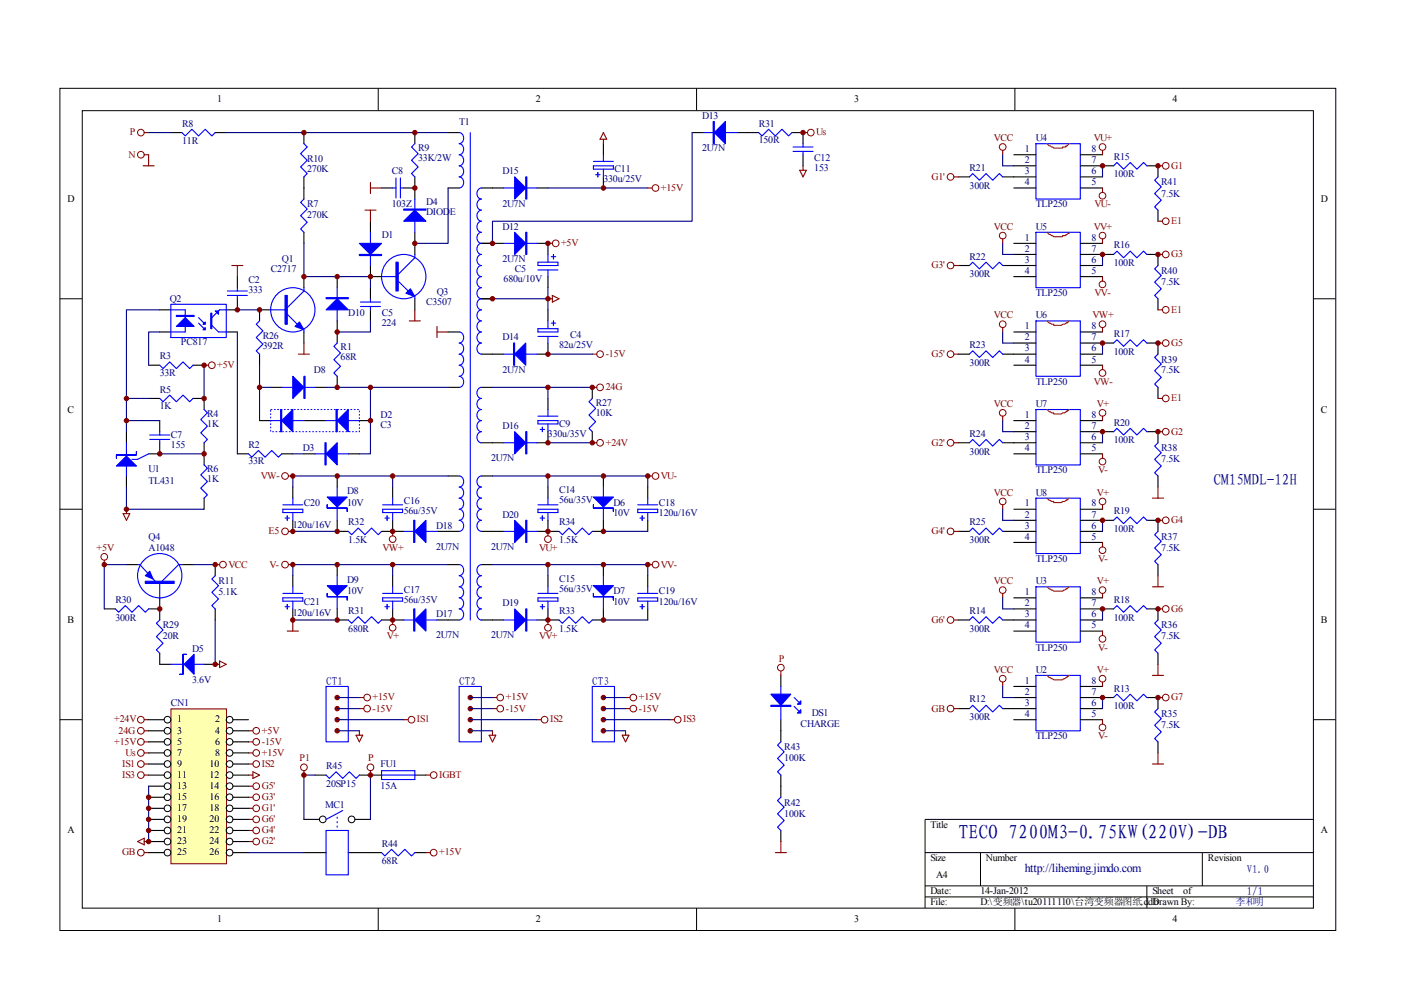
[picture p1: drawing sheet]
<svg xmlns="http://www.w3.org/2000/svg" width="297mm" height="210mm" viewBox="0 0 297 210" stroke-linecap="round" stroke-linejoin="round" font-family="sans-serif">
<g fill="none" stroke="#000" stroke-width=".21">
<path d="M12.7 18.7h270.5v178.6h-270.5zM80.2 18.7v4.7M147.7 18.7v4.7M215.2 18.7v4.7M17.4 23.5h261.1v169h-261.1zM12.7 63.3h4.7M278.4 63.3h4.7M12.7 108h4.7M278.4 108h4.7M12.7 152.6h4.7M278.4 152.6h4.7M278.4 173.7h-82.3v18.8"/>
<path d="M80.2 192.5v4.7M147.7 192.5v4.7M196.1 180.8h82.3M196.1 187.8h82.3M196.1 190.2h82.3M207.9 180.8v7M215.2 192.5v4.7M243.2 187.8v4.7M254.9 180.8v7"/>
</g>
<g fill="none" stroke="#000" stroke-width=".23">
<path d="M64.4 28.1v2.4M64.4 37.5v4.7M80.9 39.9h2.3M85.6 39.9h2.4M88 28.1v2.4M88 37.5v4.7M95 28.1h2.4M95 39.9h2.4M102.1 39.9h4.7M113.8 39.9h2.4M127.9 30.5v2.3M127.9 37.5v2.4"/>
<path d="M146.7 28.1h2.4M156.2 28.1h4.7M167.9 28.1h2.4v2.4M170.3 32.8v2.4M50.3 58.6v2.4M64.4 49.3v2.3M64.4 58.6v2.4M71.5 58.6v2.4M78.5 56.3v2.3h2.4M78.5 46.9v2.4M88 49.3v4.6M102.1 51.6h4.7"/>
<path d="M113.8 51.6h2.4v2.3M116.2 58.6v2.4M31.5 77.4h2.4M33.9 70.4h2.3M33.9 65.7h2.3M40.9 77.4h2.4M48 70.4h2.3M50.3 63.3v2.4h-2.3M55 75.1v2.3M57.4 65.7h-2.4v2.3M64.4 70.4v2.3M71.5 68v4.7"/>
<path d="M71.5 79.8v2.3M78.5 61v2.3M78.5 65.7v2.3M88 63.3v2.4M95 70.4h2.4M102.1 63.3h2.3M102.1 75.1h4.7M116.2 72.7v2.4h-2.4M116.2 65.7v2.3M26.8 91.5v2.4M31.5 84.5h2.4M33.9 93.9v2.3h-2.4"/>
<path d="M33.9 89.2v2.3M40.9 84.5h2.4v2.3M43.3 93.9v4.7M50.3 96.2h2.4M55 89.2h2.4M57.4 82.1h2.3M59.7 96.2h2.4M64.4 89.2h4.7M64.4 96.2h2.4M66.8 82.1h2.3M73.8 96.2h2.4M76.2 89.2h2.3"/>
<path d="M95 82.1h2.4M102.1 82.1h2.3M102.1 93.9h4.7M116.2 91.5v2.4h-2.4M116.2 84.5v2.3M125.6 82.1v2.4M125.6 91.5v2.4M26.8 119.7h2.4M26.8 100.9v2.4M38.6 119.7h2.3M43.3 105.6v2.4M45.6 119.7v2.4"/>
<path d="M62.1 103.3v2.3M62.1 110.3v2.4M71.5 110.3v2.4h2.3M71.5 100.9v2.4M71.5 119.7v2.4M80.9 112.7h4.7M83.2 103.3v2.3M83.2 110.3v2.4M92.7 112.7h4.7M95 100.9h2.4M95 119.7h2.4M102.1 112.7h4.7"/>
<path d="M102.1 100.9h2.3M102.1 119.7h2.3M113.8 112.7h4.7M116.2 103.3v2.3M116.2 110.3v2.4M127.9 110.3v2.4h-2.3M127.9 100.9v2.4M127.9 119.7v2.4M137.3 103.3v2.3M137.3 110.3v2.4M22.1 129.1h2.4M31.5 129.1h2.4"/>
<path d="M33.9 126.8v4.7M33.9 138.5v2.4h2.3M45.6 129.1v2.4M62.1 122.1v2.3M62.1 129.1v2.4M71.5 129.1v2.4h2.3M80.9 131.5h4.7M83.2 122.1v2.3M83.2 129.1v2.4M92.7 131.5h4.7M102.1 131.5h4.7M113.8 131.5h4.7"/>
<path d="M116.2 122.1v2.3M116.2 129.1v2.4M127.9 129.1v2.4h-2.3M137.3 122.1v2.3M137.3 129.1v2.4M43.3 140.9h2.3"/>
</g>
<g fill="none" stroke="#00f" stroke-width=".23">
<path d="M64.4 30.5l.7 .7-1.4 1.4 1.4 1.4-1.4 1.4 1.4 1.4-.7 .7M83.2 39.9h.8M84 37.7v4.3M84.9 39.9h.7M84.9 37.7v4.3M88 30.5l-.8 .7 1.5 1.4-1.5 1.4 1.5 1.4-1.5 1.4 .8 .7M97.4 28.1a1.2 1.2 0 0 1 .9 1.2 1.2 1.2 0 0 1-.9 1.2 1.2 1.2 0 0 1 .9 1.1 1.2 1.2 0 0 1-.9 1.2 1.2 1.2 0 0 1 .9 1.2 1.2 1.2 0 0 1-.9 1.2 1.2 1.2 0 0 1 .9 1.1 1.2 1.2 0 0 1-.9 1.2 1.2 1.2 0 0 1 .9 1.2 1.2 1.2 0 0 1-.9 1.2M99.7 28.1v103.4M102.1 39.9a1.2 1.2 0 0 0-1 1.1 1.2 1.2 0 0 0 1 1.2 1.2 1.2 0 0 0-1 1.2 1.2 1.2 0 0 0 1 1.2 1.2 1.2 0 0 0-1 1.1 1.2 1.2 0 0 0 1 1.2 1.21 1.21 0 0 0-1 1.2 1.21 1.21 0 0 0 1 1.2 1.2 1.2 0 0 0-1 1.1 1.2 1.2 0 0 0 1 1.2 1.2 1.2 0 0 0-1 1.2 1.2 1.2 0 0 0 1 1.1 1.2 1.2 0 0 0-1 1.2 1.2 1.2 0 0 0 1 1.2 1.2 1.2 0 0 0-1 1.2 1.2 1.2 0 0 0 1 1.1 1.2 1.2 0 0 0-1 1.2 1.2 1.2 0 0 0 1 1.2 1.2 1.2 0 0 0-1 1.2 1.2 1.2 0 0 0 1 1.1 1.2 1.2 0 0 0-1 1.2 1.2 1.2 0 0 0 1 1.2M106.8 39.9h7M125.8 35.2h4.2v.7h-4.2zM125.8 34.2h4.2"/>
<path d="M126.3 37h.9M126.8 36.6v.9M127.9 32.8v1.4M127.9 35.9v1.6M149.1 28.1h7.1M160.9 28.1l.7 .7 1.4-1.4 1.4 1.4 1.4-1.4 1.4 1.4 .7-.7M168.1 31.2h4.3M168.1 32.1h4.3M170.3 30.5v.7M170.3 32.1v.7M64.4 42.2l-.7 .7 1.4 1.4-1.4 1.4 1.4 1.4-1.4 1.4 .7 .8M78.5 49.3v7"/>
<path d="M80.9 58.6h3.5M84.4 59.6l2.1 2.1M88 53.9v.8l-3.6 3.5M88 42.2v7.1M106.8 51.6h7M114.1 55.6h4.2v.7h-4.2zM114.1 57.2h4.2M116.2 53.9v1.7M116.2 57.2v1.4M116.9 54.4h.9M117.3 53.9v1M33.9 77.4l.7 .7 1.4-1.4 1.4 1.4 1.4-1.4 1.4 1.4 .7-.7"/>
<path d="M36.2 64.5h11.8v7.1h-11.8zM36.2 65.7h3.1v4.7h-3.1M42.1 67.3l1.4 1.4M42.1 68.5l1.4 1.4M44.9 69l1.4 1.4h1.7M48 65.7h-1.4l-1.7 1.6M48.2 62.6h4.2M48.2 61.7h4.2M50.3 61v.7M50.3 62.6v.7M55 68l-.7 .7 1.4 1.5-1.4 1.4 1.4 1.4-1.4 1.4 .7 .7M57.4 65.7h3.5"/>
<path d="M60.9 66.6l2.1 2.1M64.4 61v.7l-3.5 3.5M64.4 69.9v.5M71.5 72.7l-.7 .7 1.4 1.5-1.4 1.4 1.4 1.4-1.4 1.4 .7 .7M71.5 61v7M76.4 64h4.3M76.4 65h4.3M78.5 63.3v.7M78.5 65v.7M88 62.9v.4M97.4 70.4a1.2 1.2 0 0 1 .9 1.2 1.2 1.2 0 0 1-.9 1.1 1.2 1.2 0 0 1 .9 1.2 1.2 1.2 0 0 1-.9 1.2 1.2 1.2 0 0 1 .9 1.2 1.2 1.2 0 0 1-.9 1.1 1.2 1.2 0 0 1 .9 1.2 1.2 1.2 0 0 1-.9 1.2 1.2 1.2 0 0 1 .9 1.2 1.2 1.2 0 0 1-.9 1.1M102.1 65.7a1.2 1.2 0 0 0-1 1.2 1.2 1.2 0 0 0 1 1.1 1.2 1.2 0 0 0-1 1.2 1.2 1.2 0 0 0 1 1.2 1.2 1.2 0 0 0-1 1.2 1.2 1.2 0 0 0 1 1.1 1.2 1.2 0 0 0-1 1.2 1.2 1.2 0 0 0 1 1.2"/>
<path d="M106.8 75.1h7M114.1 69.7h4.2v.7h-4.2zM114.1 71.3h4.2M116.2 68v1.7M116.2 71.3v1.4M116.9 68.5h.9M117.3 68v1M26.8 93.9v7M31.5 96.2l-2.3 1.2h-1.2M31.7 93.2h4.3M31.7 92.2h4.3M33.9 84.5l.7 .7 1.4-1.4 1.4 1.4 1.4-1.4 1.4 1.4 .7-.7"/>
<path d="M33.9 91.5v.7M33.9 93.2v.7M43.3 86.8l.7 .7-1.4 1.4 1.4 1.5-1.4 1.4 1.4 1.4-.7 .7M43.3 98.6l.7 .7-1.4 1.4 1.4 1.4-1.4 1.4 1.4 1.4-.7 .7M52.7 96.2l.7 .7 1.4-1.4 1.4 1.4 1.4-1.4 1.4 1.4 .7-.7M57.4 89.2h7M59.7 82.1h7.1M66.8 96.2h7M69.1 89.2h7.1M102.1 82.1a1.2 1.2 0 0 0-1 1.2 1.2 1.2 0 0 0 1 1.2 1.2 1.2 0 0 0-1 1.2 1.2 1.2 0 0 0 1 1.1 1.2 1.2 0 0 0-1 1.2 1.2 1.2 0 0 0 1 1.2 1.2 1.2 0 0 0-1 1.2 1.2 1.2 0 0 0 1 1.1 1.2 1.2 0 0 0-1 1.2 1.2 1.2 0 0 0 1 1.2M106.8 93.9h7M114.1 89.2h4.2v.7h-4.2z"/>
<path d="M114.1 88.2h4.2M114.5 91.1h1M115 90.6v.9M116.2 86.8v1.4M116.2 89.9v1.6M125.6 84.5l-.7 .7 1.4 1.4-1.4 1.4 1.4 1.4-1.4 1.4 .7 .7M29.2 119.7h.4l3.3 3.5M38.6 119.7h-.7l-3.6 3.5M60 107h4.2M60 108h4.2v.7h-4.2zM60.4 109.8h1M60.9 109.4v.9"/>
<path d="M62.1 105.6v1.4M62.1 108.7v1.6M71.5 103.3v7M73.8 112.7l.7 .7 1.5-1.4 1.4 1.4 1.4-1.4 1.4 1.4 .7-.7M81.1 107h4.3M81.1 108h4.3v.7h-4.3zM81.6 109.8h.9M82.1 109.4v.9M83.2 105.6v1.4M83.2 108.7v1.6M85.6 112.7h7.1M97.4 119.7a1.2 1.2 0 0 1 .9 1.2 1.2 1.2 0 0 1-.9 1.2 1.2 1.2 0 0 1 .9 1.1 1.2 1.2 0 0 1-.9 1.2 1.2 1.2 0 0 1 .9 1.2 1.2 1.2 0 0 1-.9 1.2"/>
<path d="M97.4 100.9a1.2 1.2 0 0 1 .9 1.2 1.2 1.2 0 0 1-.9 1.2 1.2 1.2 0 0 1 .9 1.1 1.2 1.2 0 0 1-.9 1.2 1.2 1.2 0 0 1 .9 1.2 1.2 1.2 0 0 1-.9 1.2 1.2 1.2 0 0 1 .9 1.1 1.2 1.2 0 0 1-.9 1.2 1.2 1.2 0 0 1 .9 1.2 1.2 1.2 0 0 1-.9 1.2M102.1 100.9a1.2 1.2 0 0 0-1 1.2 1.2 1.2 0 0 0 1 1.2 1.2 1.2 0 0 0-1 1.1 1.2 1.2 0 0 0 1 1.2 1.2 1.2 0 0 0-1 1.2 1.2 1.2 0 0 0 1 1.2 1.21 1.21 0 0 0-1 1.1 1.21 1.21 0 0 0 1 1.2 1.2 1.2 0 0 0-1 1.2 1.2 1.2 0 0 0 1 1.2M102.1 119.7a1.2 1.2 0 0 0-1 1.2 1.2 1.2 0 0 0 1 1.2 1.2 1.2 0 0 0-1 1.1 1.2 1.2 0 0 0 1 1.2 1.2 1.2 0 0 0-1 1.2 1.2 1.2 0 0 0 1 1.2M106.8 112.7h7M114.1 108h4.2v.7h-4.2zM114.1 107h4.2M114.5 109.8h1M115 109.4v.9M116.2 105.6v1.4M116.2 108.7v1.6M118.5 112.7l.7 .7 1.4-1.4 1.5 1.4 1.4-1.4 1.4 1.4 .7-.7M127.9 103.3v7"/>
<path d="M135.2 107h4.3M135.2 108h4.3v.7h-4.3zM135.7 109.8h.9M136.2 109.4v.9M137.3 105.6v1.4M137.3 108.7v1.6M24.5 129.1l.7 .7 1.4-1.4 1.4 1.4 1.4-1.4 1.4 1.4 .7-.7M33.9 131.5l-.7 .7 1.4 1.4-1.4 1.4 1.4 1.4-1.4 1.4 .7 .7M33.9 123.7v3.3M45.6 122.1l-.7 .7 1.4 1.4-1.4 1.4 1.4 1.4-1.4 1.4 .7 .7M60 125.8h4.2M60 126.8h4.2v.7h-4.2z"/>
<path d="M60.4 128.6h1M60.9 128.2v.9M62.1 124.4v1.4M62.1 127.5v1.6M71.5 122.1v7M73.8 131.5l.7 .7 1.5-1.4 1.4 1.4 1.4-1.4 1.4 1.4 .7-.7M81.1 125.8h4.3M81.1 126.8h4.3v.7h-4.3zM81.6 128.6h.9M82.1 128.2v.9M83.2 124.4v1.4M83.2 127.5v1.6"/>
<path d="M85.6 131.5h7.1M97.4 126.8a1.2 1.2 0 0 1 .9 1.1 1.2 1.2 0 0 1-.9 1.2 1.2 1.2 0 0 1 .9 1.2 1.2 1.2 0 0 1-.9 1.2M102.1 126.8a1.2 1.2 0 0 0-1 1.1 1.2 1.2 0 0 0 1 1.2 1.2 1.2 0 0 0-1 1.2 1.2 1.2 0 0 0 1 1.2M106.8 131.5h7M114.1 126.8h4.2v.7h-4.2zM114.1 125.8h4.2M114.5 128.6h1M115 128.2v.9M116.2 124.4v1.4M116.2 127.5v1.6M118.5 131.5l.7 .7 1.4-1.4 1.5 1.4 1.4-1.4 1.4 1.4 .7-.7M127.9 122.1v7"/>
<path d="M135.2 125.8h4.3M135.2 126.8h4.3v.7h-4.3zM135.7 128.6h.9M136.2 128.2v.9M137.3 124.4v1.4M137.3 127.5v1.6M36.2 140.9h7.1"/>
<circle cx="85.6" cy="58.6" r="4.7"/>
<circle cx="62.1" cy="65.7" r="4.7"/>
<circle cx="33.9" cy="122.1" r="4.7"/>
</g>
<g fill="#00f" stroke="#00f" stroke-width=".23">
<path d="M87 61.2l1 1.7-1.9-.7z"/>
<path d="M62.6 69.2l.9-.9 .9 1.6z"/>
<path d="M85.6 46.9l2.4-2.3 2.3 2.3z"/>
<path d="M76.2 51.6h4.7l-2.4 2.3z"/>
<path d="M62.1 86.8v4.7l-2.4-2.3z"/>
<path d="M71.5 63.3l2.3 2.4h-4.7z"/>
<path d="M71.5 89.2l2.3-2.4v4.7z"/>
<path d="M62.1 79.8l2.3 2.3-2.3 2.4z"/>
<path d="M71.5 93.9v4.7l-2.4-2.4z"/>
<path d="M37.4 69.2l1.9-1.9 1.9 1.9z"/>
<path d="M43 69.9l.5-.4v.4z"/>
<path d="M43 68.7l.5-.4v.4z"/>
<path d="M45.6 65.9h.7v.7z"/>
<path d="M24.7 98.8l2.1-2.1 2.1 2.1z"/>
<path d="M88 112.7l2.3-2.4v4.7z"/>
<path d="M88 131.5l2.3-2.4v4.7z"/>
<path d="M109.1 37.5l2.4 2.4-2.4 2.3z"/>
<path d="M109.1 49.3l2.4 2.3-2.4 2.3z"/>
<path d="M109.1 75.1l2.4-2.4v4.7z"/>
<path d="M109.1 91.5l2.4 2.4-2.4 2.3z"/>
<path d="M109.1 110.3l2.4 2.4-2.4 2.3z"/>
<path d="M109.1 129.1l2.4 2.4-2.4 2.3z"/>
<path d="M151.4 28.1l2.4-2.3v4.7z"/>
<path d="M69.4 105.4h4.2l-2.1 2.1z"/>
<path d="M69.4 124.2h4.2l-2.1 2.1z"/>
<path d="M30.8 122.1l.9-1 .8 1.7z"/>
<path d="M39 140.9l2.2-2.2v4.3z"/>
<path d="M125.8 105.4h4.2l-2.1 2.1z"/>
<path d="M125.8 124.2h4.2l-2.1 2.1z"/>
<path d="M84 55.6h.4v6.1h-.4z" fill-rule="evenodd"/>
<path d="M60.4 62.6h.5v6.1h-.5z" fill-rule="evenodd"/>
<path d="M85.6 44.3h4.7v.3h-4.7z" fill-rule="evenodd"/>
<path d="M76.2 53.9h4.7v.3h-4.7z" fill-rule="evenodd"/>
<path d="M59.5 86.8h.2v4.7h-.2z" fill-rule="evenodd"/>
<path d="M69.1 63.1h4.7v.2h-4.7z" fill-rule="evenodd"/>
<path d="M71.3 86.8h.2v4.7h-.2z" fill-rule="evenodd"/>
<path d="M64.4 79.8h.3v4.7h-.3z" fill-rule="evenodd"/>
<path d="M68.9 93.9h.2v4.7h-.2z" fill-rule="evenodd"/>
<path d="M37.4 66.9h3.8v.2h-3.8z" fill-rule="evenodd"/>
<path d="M44.7 66.4h.2v3.3h-.2z" fill-rule="evenodd"/>
<path d="M24.7 96.5v.7v-.7h4.2v-.7v.7z" fill-rule="evenodd"/>
<path d="M87.7 110.3h.3v4.7h-.3z" fill-rule="evenodd"/>
<path d="M87.7 129.1h.3v4.7h-.3z" fill-rule="evenodd"/>
<path d="M111.5 37.5h.2v4.7h-.2z" fill-rule="evenodd"/>
<path d="M111.5 49.3h.2v4.6h-.2z" fill-rule="evenodd"/>
<path d="M108.9 72.7h.2v4.7h-.2z" fill-rule="evenodd"/>
<path d="M111.5 91.5h.2v4.7h-.2z" fill-rule="evenodd"/>
<path d="M111.5 110.3h.2v4.7h-.2z" fill-rule="evenodd"/>
<path d="M111.5 129.1h.2v4.7h-.2z" fill-rule="evenodd"/>
<path d="M151.2 25.8h.2v4.7h-.2z" fill-rule="evenodd"/>
<path d="M69.4 107v.7h4.2v.7v-.7h-4.2z" fill-rule="evenodd"/>
<path d="M69.4 125.8v.7h4.2v.7v-.7h-4.2z" fill-rule="evenodd"/>
<path d="M30.8 123.2h6.1v.5h-6.1z" fill-rule="evenodd"/>
<path d="M38.8 138.7h.7h-.7v4.3h-.7h.7z" fill-rule="evenodd"/>
<path d="M125.8 107v.7h4.2v.7v-.7h-4.2z" fill-rule="evenodd"/>
<path d="M125.8 125.8v.7h4.2v.7v-.7h-4.2z" fill-rule="evenodd"/>
</g>
<g fill="none" stroke="#800000" stroke-width=".21">
<circle cx="29.9" cy="32.8" r=".71"/>
<circle cx="29.9" cy="28.1" r=".7"/>
<circle cx="139" cy="39.9" r=".71"/>
<circle cx="171.9" cy="28.1" r=".7"/>
<circle cx="117.8" cy="51.6" r=".71"/>
<circle cx="44.9" cy="77.4" r=".71"/>
<circle cx="127.2" cy="75.1" r=".71"/>
<circle cx="127.2" cy="82.1" r=".71"/>
<circle cx="127.2" cy="93.9" r=".71"/>
<circle cx="22.1" cy="118.1" r=".71"/>
<circle cx="47.3" cy="119.7" r=".71"/>
<circle cx="60.4" cy="112.7" r=".71"/>
<circle cx="60.4" cy="100.9" r=".71"/>
<circle cx="60.4" cy="119.7" r=".71"/>
<circle cx="83.2" cy="114.3" r=".7"/>
<circle cx="116.2" cy="114.3" r=".71"/>
<circle cx="139" cy="100.9" r=".71"/>
<circle cx="139" cy="119.7" r=".71"/>
<circle cx="83.2" cy="133.1" r=".7"/>
<circle cx="116.2" cy="133.1" r=".71"/>
<circle cx="29.9" cy="157.3" r=".71"/>
<circle cx="29.9" cy="159.6" r=".71"/>
<circle cx="29.9" cy="152.6" r=".7"/>
<circle cx="29.9" cy="154.9" r=".7"/>
<circle cx="54.3" cy="157.3" r=".71"/>
<circle cx="54.3" cy="159.6" r=".71"/>
<circle cx="54.3" cy="154.9" r=".7"/>
<circle cx="29.9" cy="162" r=".7"/>
<circle cx="29.9" cy="164.3" r=".7"/>
<circle cx="54.3" cy="173.7" r=".71"/>
<circle cx="54.3" cy="176.1" r=".71"/>
<circle cx="54.3" cy="162" r=".7"/>
<circle cx="54.3" cy="171.4" r=".7"/>
<circle cx="54.3" cy="178.4" r=".7"/>
<circle cx="54.3" cy="169" r=".7"/>
<circle cx="54.3" cy="166.7" r=".7"/>
<circle cx="29.9" cy="180.8" r=".7"/>
</g>
<g fill="none" stroke="#800000" stroke-width=".23">
<path d="M30.3 35.2h2.4M30.6 28.1h.9M30.6 32.8h.9v2.4M78.5 38.7v2.3M78.5 39.9h2.4M127.9 28.1l.7 1.4h-1.4zM127.9 29.5v1M137.3 39.9h1M169.6 36.1h1.4l-.7 1.4zM170.3 28.1h.9M170.3 35.2v.9M49.1 56.3h2.4"/>
<path d="M50.3 56.3v2.3M77.4 44.6h2.3M78.5 44.6v2.3M116.2 51.6h.9M43.3 77.4h.9M63.3 75.1h2.3M64.4 72.7v2.4M86.8 68h2.3M88 65.7v2.3M92.7 69.2v2.4M92.7 70.4h2.3M116.2 63.3h.9"/>
<path d="M117.1 62.6l1.4 .7-1.4 .7zM125.6 75.1h.9M125.6 93.9h.9M125.6 82.1h.9M22.1 118.8v.9M26.1 108.9h1.4l-.7 1.4zM26.8 108v.9M45.6 119.7h1M61.1 100.9h1M61.1 119.7h1M61.1 112.7h1M83.2 112.7v.9"/>
<path d="M116.2 112.7v.9M137.3 100.9h1M137.3 119.7h1M60.9 133.8h2.4M62.1 131.5v2.3M83.2 131.5v.9M116.2 131.5v.9M30.6 154.9h.9M30.6 159.6h.9M30.6 157.3h.9M30.6 152.6h.9M45.6 140.9h1"/>
<path d="M46.6 140.1l1.4 .8-1.4 .7zM52.7 154.9h.9M52.7 159.6h.9M52.7 157.3h.9M29.2 178.4l1.4-.7v1.4zM30.6 162h.9M30.6 164.3h.9M30.6 178.4h.9M52.7 162h.9M52.7 164.3h.9M52.7 178.4h.9M52.7 171.4h.9"/>
<path d="M52.7 169h.9M52.7 166.7h.9M52.7 176.1h.9M52.7 173.7h.9M53.6 163.6l1.4 .7-1.4 .7zM30.6 180.8h.9"/>
</g>
<g fill="none" stroke="#000080" stroke-width=".23">
<path d="M95 39.9v11.7h-7M116.2 39.9h21.1M146.7 28.1v18.8h-42.3v4.7M64.4 51.6v7h14.1v2.4M33.9 70.4h-2.4v7M33.9 65.7h-7.1v25.8M43.3 77.4v7.1M50.3 70.4v25.8M50.3 65.7h4.7M55 77.4v11.8M78.5 68v2.4h-7M104.4 63.3h11.8"/>
<path d="M116.2 61v4.7M116.2 75.1h9.4M26.8 84.5h4.7M26.8 89.2h7.1M55 82.1h2.4M62.1 96.2h2.3M69.1 82.1h25.9M78.5 82.1v14.1h-2.3M104.4 82.1h21.2M116.2 93.9h9.4M116.2 82.1v2.4M26.8 119.7h-4.7v9.4"/>
<path d="M26.8 103.3v4.7M40.9 119.7h4.7M62.1 112.7h9.4M83.2 100.9h-21.1v2.4M83.2 119.7h-21.1v2.4M95 100.9h-11.8v2.4M95 119.7h-11.8v2.4M104.4 100.9h11.8v2.4M104.4 119.7h11.8v2.4M116.2 119.7h21.1v2.4M116.2 100.9h21.1v2.4M127.9 112.7h9.4"/>
<path d="M45.6 131.5v9.4M62.1 131.5h9.4M127.9 131.5h9.4"/>
</g>
<g fill="#800000" stroke="#800000" stroke-width=".21">
<circle cx="55" cy="82.1" r=".47"/>
<circle cx="78.5" cy="82.1" r=".47"/>
<circle cx="26.8" cy="84.5" r=".47"/>
<circle cx="26.8" cy="89.2" r=".47"/>
<circle cx="116.2" cy="82.1" r=".47"/>
<circle cx="127.9" cy="39.9" r=".47"/>
<circle cx="71.5" cy="82.1" r=".47"/>
<circle cx="71.5" cy="70.4" r=".47"/>
<circle cx="78.5" cy="58.6" r=".47"/>
<circle cx="50.3" cy="65.7" r=".47"/>
<circle cx="55" cy="65.7" r=".47"/>
<circle cx="43.3" cy="77.4" r=".47"/>
<circle cx="43.3" cy="84.5" r=".47"/>
<circle cx="104.4" cy="63.3" r=".47"/>
<circle cx="88" cy="51.6" r=".47"/>
<circle cx="88" cy="39.9" r=".47"/>
<circle cx="83.2" cy="100.9" r=".47"/>
<circle cx="62.1" cy="100.9" r=".47"/>
<circle cx="71.5" cy="100.9" r=".47"/>
<circle cx="71.5" cy="112.7" r=".47"/>
<circle cx="33.9" cy="129.1" r=".47"/>
<circle cx="45.6" cy="119.7" r=".47"/>
<circle cx="45.6" cy="140.8" r=".47"/>
<circle cx="22.1" cy="119.7" r=".47"/>
<circle cx="83.2" cy="119.7" r=".47"/>
<circle cx="62.1" cy="119.7" r=".47"/>
<circle cx="71.5" cy="119.7" r=".47"/>
<circle cx="71.5" cy="131.5" r=".47"/>
<circle cx="62.1" cy="131.5" r=".47"/>
<circle cx="62.1" cy="112.7" r=".47"/>
<circle cx="127.9" cy="112.7" r=".47"/>
<circle cx="127.9" cy="131.5" r=".47"/>
<circle cx="137.3" cy="119.7" r=".47"/>
<circle cx="116.2" cy="119.7" r=".47"/>
<circle cx="127.9" cy="119.7" r=".47"/>
<circle cx="116.2" cy="100.9" r=".47"/>
<circle cx="137.3" cy="100.9" r=".47"/>
<circle cx="127.9" cy="100.9" r=".47"/>
<circle cx="71.5" cy="58.6" r=".47"/>
<circle cx="64.4" cy="58.6" r=".47"/>
<circle cx="78.5" cy="89.2" r=".47"/>
</g>
<path d="M57.4 86.8h18.8v4.7h-18.8v-4.7" fill="none" stroke="#00f" stroke-width=".21" stroke-dasharray=".4 .4 .4 .4 .4 .4 .4 .4" stroke-linecap="butt"/>
<path d="M36.3 150.4h11.7v32.7h-11.7z" fill="#ffffb0"/>
<g fill="none" stroke="#800000" stroke-width=".21">
<path d="M36.2 150.3h11.8v32.8h-11.8z"/>
<circle cx="201.5" cy="37.5" r=".71"/>
<circle cx="212.6" cy="31.2" r=".71"/>
<circle cx="233.8" cy="31.2" r=".71"/>
<circle cx="247.2" cy="35.2" r=".71"/>
<circle cx="201.5" cy="56.3" r=".71"/>
<circle cx="212.6" cy="50" r=".71"/>
<circle cx="233.8" cy="41.5" r=".71"/>
<circle cx="233.8" cy="50" r=".71"/>
<circle cx="247.2" cy="53.9" r=".7"/>
<circle cx="247.2" cy="46.9" r=".7"/>
<circle cx="201.5" cy="75.1" r=".71"/>
<circle cx="212.6" cy="68.7" r=".71"/>
<circle cx="233.8" cy="79.1" r=".71"/>
<circle cx="233.8" cy="68.7" r=".71"/>
<circle cx="233.8" cy="60.3" r=".71"/>
<circle cx="247.2" cy="65.7" r=".71"/>
<circle cx="247.2" cy="72.7" r=".7"/>
<circle cx="201.5" cy="93.9" r=".71"/>
<circle cx="212.6" cy="87.5" r=".71"/>
<circle cx="233.8" cy="97.9" r=".71"/>
<circle cx="233.8" cy="87.5" r=".71"/>
<circle cx="247.2" cy="91.5" r=".7"/>
<circle cx="247.2" cy="84.5" r=".7"/>
<circle cx="201.5" cy="112.7" r=".71"/>
<circle cx="212.6" cy="106.3" r=".71"/>
<circle cx="233.8" cy="106.3" r=".71"/>
<circle cx="233.8" cy="116.7" r=".71"/>
<circle cx="247.2" cy="110.3" r=".71"/>
<circle cx="201.5" cy="131.5" r=".71"/>
<circle cx="212.6" cy="125.1" r=".71"/>
<circle cx="233.8" cy="135.4" r=".71"/>
<circle cx="233.8" cy="125.1" r=".71"/>
<circle cx="247.2" cy="129.1" r=".71"/>
<circle cx="77.8" cy="147.9" r=".7"/>
<circle cx="77.8" cy="150.2" r=".7"/>
<circle cx="87.2" cy="152.6" r=".71"/>
<circle cx="106.1" cy="147.9" r=".71"/>
<circle cx="106.1" cy="150.2" r=".71"/>
<circle cx="115.5" cy="152.6" r=".71"/>
<circle cx="134.3" cy="147.9" r=".71"/>
<circle cx="134.3" cy="150.2" r=".71"/>
<circle cx="143.7" cy="152.6" r=".71"/>
<circle cx="165.6" cy="141.6" r=".7"/>
<circle cx="201.5" cy="150.2" r=".71"/>
<circle cx="212.6" cy="143.9" r=".71"/>
<circle cx="233.8" cy="154.2" r=".71"/>
<circle cx="233.8" cy="143.9" r=".71"/>
<circle cx="247.2" cy="147.9" r=".7"/>
<circle cx="64.4" cy="162.7" r=".71"/>
<circle cx="78.5" cy="162.7" r=".71"/>
<circle cx="92" cy="164.3" r=".71"/>
<circle cx="92" cy="180.8" r=".71"/>
</g>
<g fill="none" stroke="#000" stroke-width=".21">
<circle cx="35.5" cy="157.3" r=".71"/>
<circle cx="35.5" cy="159.6" r=".71"/>
<circle cx="35.5" cy="152.6" r=".71"/>
<circle cx="35.5" cy="154.9" r=".71"/>
<circle cx="48.7" cy="157.3" r=".71"/>
<circle cx="48.7" cy="159.6" r=".71"/>
<circle cx="48.7" cy="152.6" r=".71"/>
<circle cx="48.7" cy="154.9" r=".71"/>
<circle cx="35.5" cy="173.7" r=".71"/>
<circle cx="35.5" cy="176.1" r=".71"/>
<circle cx="35.5" cy="162" r=".71"/>
<circle cx="35.5" cy="164.3" r=".71"/>
<circle cx="35.5" cy="171.4" r=".71"/>
<circle cx="35.5" cy="169" r=".71"/>
<circle cx="35.5" cy="178.4" r=".71"/>
<circle cx="35.5" cy="166.7" r=".71"/>
<circle cx="48.7" cy="173.7" r=".71"/>
<circle cx="48.7" cy="176.1" r=".71"/>
<circle cx="48.7" cy="162" r=".71"/>
<circle cx="48.7" cy="164.3" r=".71"/>
<circle cx="48.7" cy="171.4" r=".71"/>
<circle cx="48.7" cy="169" r=".71"/>
<circle cx="48.7" cy="178.4" r=".71"/>
<circle cx="48.7" cy="166.7" r=".71"/>
<circle cx="68.4" cy="173.7" r=".71"/>
<circle cx="74.5" cy="173.7" r=".71"/>
<circle cx="35.5" cy="180.8" r=".71"/>
<circle cx="48.7" cy="180.8" r=".71"/>
</g>
<g fill="none" stroke="#000" stroke-width=".23">
<path d="M36.2 28.1h2.4M45.6 28.1h2.4M203.2 37.5h2.3M212.6 37.5h7M214.9 32.8h4.7M214.9 35.2h4.7M214.9 39.9h4.7M229 32.8h4.8M229 35.2h7.1M229 37.5h4.8M229 39.9h4.8M243.2 35.2h2.3v2.3"/>
<path d="M203.2 56.3h2.3M212.6 56.3h7M214.9 51.6h4.7M214.9 53.9h4.7M214.9 58.6h4.7M229 51.6h4.8M229 53.9h7.1M229 56.3h4.8M229 58.6h4.8M243.2 53.9h2.3v2.4M245.5 44.6v2.3M203.2 75.1h2.3"/>
<path d="M212.6 75.1h7M214.9 70.4h4.7M214.9 72.7h4.7M214.9 77.4h4.7M229 70.4h4.8M229 72.7h7.1M229 75.1h4.8M229 77.4h4.8M243.2 72.7h2.3v2.4M245.5 63.3v2.4M203.2 93.9h2.3M212.6 93.9h7"/>
<path d="M214.9 89.2h4.7M214.9 91.5h4.7M214.9 96.2h4.7M229 89.2h4.8M229 91.5h7.1M229 93.9h4.8M229 96.2h4.8M243.2 91.5h2.3v2.4M245.5 82.1v2.4M203.2 112.7h2.3M212.6 112.7h7M214.9 108h4.7"/>
<path d="M214.9 110.3h4.7M214.9 115h4.7M229 108h4.8M229 110.3h7.1M229 112.7h4.8M229 115h4.8M243.2 110.3h2.3v2.4M245.5 100.9v2.4M245.5 119.7v2.4M203.2 131.5h2.3M212.6 131.5h7M214.9 126.8h4.7"/>
<path d="M214.9 129.1h4.7M214.9 133.8h4.7M229 126.8h4.8M229 129.1h7.1M229 131.5h4.8M229 133.8h4.8M243.2 129.1h2.3v2.4M245.5 138.5v2.4M31.5 152.6h3.3M31.5 154.9h3.3M31.5 157.3h3.3M31.5 159.6h3.3"/>
<path d="M49.4 152.6h3.3M49.4 154.9h3.3M49.4 157.3h3.3M49.4 159.6h3.3M165.6 143.2v2.3M165.6 152.6v4.7M203.2 150.2h2.3M212.6 150.2h7M214.9 152.6h4.7M214.9 145.5h4.7M214.9 147.9h4.7M229 152.6h4.8"/>
<path d="M229 145.5h4.8M229 147.9h7.1M229 150.2h4.8M243.2 147.9h2.3v2.3M245.5 157.3v2.3M31.5 162h3.3M31.5 164.3h3.3M31.5 166.7h3.3M31.5 169h3.3M31.5 171.4h3.3M31.5 173.7h3.3M31.5 176.1h3.3"/>
<path d="M31.5 178.4h3.3M49.4 162h3.3M49.4 164.3h3.3M49.4 166.7h3.3M49.4 169h3.3M49.4 171.4h3.3M49.4 173.7h3.3M49.4 176.1h3.3M49.4 178.4h3.3M64.4 173.7h3.3M66.8 164.3h2.3M75.3 173.7h3.2"/>
<path d="M76.2 164.3h4.7M88 164.3h2.3M165.6 164.3v4.7M165.6 176.1v2.3M31.5 180.8h3.3M49.4 180.8h3.3M64.4 180.8h4.7M73.8 180.8h7.1M88 180.8h2.3"/>
</g>
<g fill="none" stroke="#000080" stroke-width=".23">
<path d="M31.5 28.1h4.7M48 28.1h47M212.6 32.8v2.4h2.3M233.8 35.2v2.3M212.6 51.6v2.3h2.3M233.8 53.9v2.4M212.6 70.4v2.3h2.3M233.8 72.7v2.4M33.9 96.2h9.4M212.6 89.2v2.3h2.3M233.8 91.5v2.4M26.8 108h16.5"/>
<path d="M212.6 108v2.3h2.3M233.8 110.3v2.4M212.6 126.8v2.3h2.3M233.8 129.1v2.4M71.5 152.6h14.1M71.5 147.9h4.7M71.5 150.2h4.7M71.5 154.9h4.7M99.7 152.6h14.1M99.7 147.9h4.7M99.7 150.2h4.7M99.7 154.9h4.7"/>
<path d="M127.9 152.6h14.1M127.9 147.9h4.7M127.9 150.2h4.7M127.9 154.9h4.7M212.6 145.5v2.4h2.3M233.8 147.9v2.3M31.5 166.7v11.7M66.8 164.3h-2.4v9.4M78.5 164.3v9.4M52.7 180.8h11.7"/>
</g>
<g fill="#800000" stroke="#800000" stroke-width=".21">
<circle cx="31.5" cy="178.4" r=".47"/>
<circle cx="31.5" cy="169" r=".47"/>
<circle cx="31.5" cy="171.4" r=".47"/>
<circle cx="31.5" cy="173.7" r=".47"/>
<circle cx="31.5" cy="176.1" r=".47"/>
<circle cx="71.5" cy="147.9" r=".47"/>
<circle cx="71.5" cy="150.2" r=".47"/>
<circle cx="71.5" cy="152.6" r=".47"/>
<circle cx="71.5" cy="154.9" r=".47"/>
<circle cx="99.7" cy="147.9" r=".47"/>
<circle cx="99.7" cy="150.2" r=".47"/>
<circle cx="99.7" cy="152.6" r=".47"/>
<circle cx="99.7" cy="154.9" r=".47"/>
<circle cx="127.9" cy="147.9" r=".47"/>
<circle cx="127.9" cy="150.2" r=".47"/>
<circle cx="127.9" cy="152.6" r=".47"/>
<circle cx="127.9" cy="154.9" r=".47"/>
<circle cx="245.5" cy="35.2" r=".47"/>
<circle cx="170.3" cy="28.1" r=".47"/>
<circle cx="116.2" cy="63.3" r=".47"/>
<circle cx="125.6" cy="82.1" r=".47"/>
<circle cx="125.6" cy="93.9" r=".47"/>
<circle cx="233.8" cy="35.2" r=".47"/>
<circle cx="233.8" cy="53.9" r=".47"/>
<circle cx="233.8" cy="72.7" r=".47"/>
<circle cx="233.8" cy="91.5" r=".47"/>
<circle cx="233.8" cy="110.3" r=".47"/>
<circle cx="233.8" cy="129.1" r=".47"/>
<circle cx="233.8" cy="147.9" r=".47"/>
<circle cx="245.5" cy="91.5" r=".47"/>
<circle cx="245.5" cy="110.3" r=".47"/>
<circle cx="245.5" cy="129.1" r=".47"/>
<circle cx="245.5" cy="53.9" r=".47"/>
<circle cx="245.5" cy="72.7" r=".47"/>
<circle cx="245.5" cy="147.9" r=".47"/>
<circle cx="33.9" cy="96.2" r=".47"/>
<circle cx="43.3" cy="96.2" r=".47"/>
<circle cx="26.8" cy="108" r=".47"/>
<circle cx="88" cy="28.1" r=".47"/>
<circle cx="64.4" cy="28.1" r=".47"/>
<circle cx="116.2" cy="93.9" r=".47"/>
<circle cx="116.2" cy="112.7" r=".47"/>
<circle cx="116.2" cy="131.5" r=".47"/>
<circle cx="83.2" cy="112.7" r=".47"/>
<circle cx="83.2" cy="131.5" r=".47"/>
<circle cx="104.4" cy="51.6" r=".47"/>
<circle cx="116.2" cy="51.6" r=".47"/>
<circle cx="116.2" cy="75.1" r=".47"/>
<circle cx="64.4" cy="164.3" r=".47"/>
<circle cx="78.5" cy="164.3" r=".47"/>
</g>
<g fill="none" stroke="#00f" stroke-width=".23">
<path d="M38.6 28.1l.7 .7 1.4-1.4 1.4 1.4 1.4-1.4 1.4 1.4 .7-.7M205.5 37.5l.7-.7 1.5 1.4 1.4-1.4 1.4 1.4 1.4-1.4 .7 .7M219.6 30.5h9.4v11.7h-9.4zM236.1 35.2l.7-.7 1.4 1.4 1.4-1.4 1.4 1.4 1.5-1.4 .7 .7M245.5 37.5l-.7 .7 1.4 1.4-1.4 1.4 1.4 1.4-1.4 1.5 .7 .7M205.5 56.3l.7-.7 1.5 1.4 1.4-1.4 1.4 1.4 1.4-1.4 .7 .7M219.6 49.3h9.4v11.7h-9.4zM236.1 53.9l.7-.7 1.4 1.5 1.4-1.5 1.4 1.5 1.5-1.5 .7 .7M245.5 56.3l-.7 .7 1.4 1.4-1.4 1.4 1.4 1.4-1.4 1.4 .7 .7M205.5 75.1l.7-.7 1.5 1.4 1.4-1.4 1.4 1.4 1.4-1.4 .7 .7M219.6 68h9.4v11.8h-9.4zM236.1 72.7l.7-.7 1.4 1.4 1.4-1.4 1.4 1.4 1.5-1.4 .7 .7"/>
<path d="M245.5 75.1l-.7 .7 1.4 1.4-1.4 1.4 1.4 1.4-1.4 1.4 .7 .7M205.5 93.9l.7-.7 1.5 1.4 1.4-1.4 1.4 1.4 1.4-1.4 .7 .7M219.6 86.8h9.4v11.8h-9.4zM236.1 91.5l.7-.7 1.4 1.4 1.4-1.4 1.4 1.4 1.5-1.4 .7 .7M245.5 93.9l-.7 .7 1.4 1.4-1.4 1.4 1.4 1.4-1.4 1.4 .7 .7M205.5 112.7l.7-.7 1.5 1.4 1.4-1.4 1.4 1.4 1.4-1.4 .7 .7M219.6 105.6h9.4v11.8h-9.4zM236.1 110.3l.7-.7 1.4 1.4 1.4-1.4 1.4 1.4 1.5-1.4 .7 .7M245.5 112.7l-.7 .7 1.4 1.4-1.4 1.4 1.4 1.4-1.4 1.4 .7 .7M205.5 131.5l.7-.7 1.5 1.4 1.4-1.4 1.4 1.4 1.4-1.4 .7 .7M219.6 124.4h9.4v11.8h-9.4zM236.1 129.1l.7-.7 1.4 1.4 1.4-1.4 1.4 1.4 1.5-1.4 .7 .7"/>
<path d="M245.5 131.5l-.7 .7 1.4 1.4-1.4 1.4 1.4 1.4-1.4 1.4 .7 .7M69.1 145.5h4.7v11.8h-4.7zM97.4 145.5h4.7v11.8h-4.7zM125.6 145.5h4.7v11.8h-4.7zM165.6 157.3l-.7 .7 1.4 1.4-1.4 1.4 1.4 1.4-1.4 1.4 .7 .7M165.6 145.5v7.1M168.4 149.8l.9 .9M168.4 147.9l.9 .9M205.5 150.2l.7-.7 1.5 1.4 1.4-1.4 1.4 1.4 1.4-1.4 .7 .7M219.6 143.2h9.4v11.7h-9.4zM236.1 147.9l.7-.7 1.4 1.4 1.4-1.4 1.4 1.4 1.5-1.4 .7 .7M245.5 150.2l-.7 .7 1.4 1.5-1.4 1.4 1.4 1.4-1.4 1.4 .7 .7"/>
<path d="M69.1 164.3l.7 .7 1.5-1.4 1.4 1.4 1.4-1.4 1.4 1.4 .7-.7M69.1 176.1h4.7v9.4h-4.7zM71.5 173.3v.2M71.5 174.2v.2M71.5 175.1v.3M72.7 171.9l-3.6 1.8M80.9 163.4h7.1v1.9h-7.1zM80.9 164.3h7.1M165.6 169l-.7 .7 1.4 1.4-1.4 1.5 1.4 1.4-1.4 1.4 .7 .7M80.9 180.8l.7 .7 1.4-1.4 1.4 1.4 1.4-1.4 1.4 1.4 .8-.7"/>
</g>
<g fill="none" stroke="#800000" stroke-width=".23">
<path d="M202.2 37.5h1M212.6 31.9v.9M233.8 31.9v.9M233.8 39.9v.9M245.5 35.2h1M202.2 56.3h1M212.6 50.7v.9M233.8 50.7v.9M233.8 58.6v1M245.5 46.9h1M245.5 53.9h1M202.2 75.1h1"/>
<path d="M212.6 69.5v.9M233.8 69.5v.9M233.8 77.4v1M245.5 65.7h1M245.5 72.7h1M202.2 93.9h1M212.6 88.2v1M233.8 88.2v1M233.8 96.2v1M245.5 84.5h1M245.5 91.5h1M202.2 112.7h1"/>
<path d="M212.6 107v1M233.8 107v1M233.8 115v1M244.3 105.6h2.4M245.5 110.3h1M245.5 103.3v2.3M202.2 131.5h1M212.6 125.8v1M233.8 125.8v1M233.8 133.8v.9M244.3 124.4h2.4M245.5 129.1h1"/>
<path d="M245.5 122.1v2.3M75.5 155.9h1.4l-.7 1.4zM76.2 147.9h.9M76.2 150.2h.9M76.2 154.9v1M85.6 152.6h.9M103.7 155.9h1.4l-.7 1.4zM104.4 147.9h1M104.4 150.2h1M104.4 154.9v1M113.8 152.6h1M131.9 155.9h1.4l-.7 1.4z"/>
<path d="M132.6 147.9h1M132.6 150.2h1M132.6 154.9v1M142 152.6h1M165.6 142.3v.9M202.2 150.2h1M212.6 144.6v.9M233.8 144.6v.9M233.8 152.6v.9M244.3 143.2h2.4M245.5 147.9h1M245.5 140.9v2.3"/>
<path d="M245.5 159.6v2.4M64.4 163.4v.9M78.5 163.4v.9M90.3 164.3h.9M165.6 178.4v2.4M244.3 162h2.4M90.3 180.8h.9M164.4 180.8h2.3"/>
</g>
<path d="M222 30.5a2.75 2.75 0 0 0 2.3 .9h1v-.2h.7v-.3h.2l.5-.4M222 49.3a2.75 2.75 0 0 0 2.3 .9h1v-.2h.7v-.3l.7-.2v-.2M222 68l.9 .7h.5v.3h1.7l.2-.3h.5l.2-.2h.2v-.2l.5-.3M222 86.8l.5 .5 .4 .2h.5v.3h1.7l.2-.3h.5l.4-.2v-.2l.5-.3M222 105.6l.5 .5 .4 .2h.5v.3h1.7l.2-.3h.5l.4-.2v-.2l.5-.3M222 124.4a2.75 2.75 0 0 0 2.3 .9h1l.7-.4h.2v-.3l.5-.2M222 143.2a2.73 2.73 0 0 0 2.3 .9h1l.7-.4h.2v-.3l.5-.2" fill="none" stroke="#f00" stroke-width=".23"/>
<g fill="#00f" stroke="#00f" stroke-width=".23">
<path d="M163.4 147.2h4.3l-2.1 2.3z"/>
<path d="M169.8 150.5v.7h-.7z"/>
<path d="M169.8 148.6v.7h-.7z"/>
<path d="M163.4 149.5h4.3v.3h-4.3z" fill-rule="evenodd"/>
</g>
<text font-size="4.2" fill="#000080" x="203.2" y="177.8">TECO 7200M3-0.75KW(220V)-DB</text>
<text font-size="3.3" fill="#000080" x="257.3" y="102.8">CM15MDL-12H</text>
<text font-size="2.5" fill="#000080" x="217.3" y="184.8">http://liheming.jimdo.com</text>
<g font-size="2.3" fill="#000080">
<text x="69.2" y="145.2">CT1</text>
<text x="97.4" y="145.2">CT2</text>
<text x="125.6" y="145.2">CT3</text>
<text x="264.3" y="185.2">V1.0</text>
<text x="264.3" y="189.8">1/1</text>
</g>
<g font-size="2.1">
<text x="46.1" y="21.7">1</text>
<text x="113.6" y="21.7">2</text>
<text x="181.1" y="21.7">3</text>
<text x="248.6" y="21.7">4</text>
<text x="14.3" y="42.8">D</text>
<text x="280.1" y="42.8">D</text>
<text x="14.3" y="87.5">C</text>
<text x="280.1" y="87.5">C</text>
<text x="14.3" y="132.1">B</text>
<text x="280.1" y="132.1">B</text>
<text x="37.6" y="153.2">1</text>
<text x="37.6" y="155.5">3</text>
<text x="45.6" y="153.2">2</text>
<text x="45.6" y="155.5">4</text>
<text x="37.6" y="157.9">5</text>
<text x="37.6" y="160.3">7</text>
<text x="45.6" y="157.9">6</text>
<text x="45.6" y="160.3">8</text>
<text x="37.6" y="162.6">9</text>
<text x="37.6" y="164.9">11</text>
<text x="37.6" y="167.3">13</text>
<text x="44.4" y="162.6">10</text>
<text x="44.4" y="164.9">12</text>
<text x="44.4" y="167.3">14</text>
<text x="37.6" y="169.6">15</text>
<text x="37.6" y="172">17</text>
<text x="44.4" y="169.6">16</text>
<text x="44.4" y="172">18</text>
<text x="14.3" y="176.7">A</text>
<text x="37.6" y="174.3">19</text>
<text x="37.6" y="176.7">21</text>
<text x="37.6" y="179">23</text>
<text x="44.4" y="174.3">20</text>
<text x="44.4" y="176.7">22</text>
<text x="44.4" y="179">24</text>
<text x="197.3" y="175.5">Title</text>
<text x="280.1" y="176.7">A</text>
<text x="37.6" y="181.4">25</text>
<text x="44.4" y="181.4">26</text>
<text x="197.3" y="182.6">Size</text>
<text x="209" y="182.6">Number</text>
<text x="256.1" y="182.6">Revision</text>
<text x="197.3" y="189.6">Date:</text>
<text x="197.3" y="192">File:</text>
<text x="198.5" y="186.1">A4</text>
<text x="207.9" y="189.6">14-Jan-2012</text>
<text x="207.9" y="192">D:\变频器\tu20111110\台湾变频器图纸.ddb</text>
<text x="244.3" y="189.6">Sheet</text>
<text x="244.3" y="192">Drawn By:</text>
<text x="250.9" y="189.6">of</text>
<text x="46.1" y="195.5">1</text>
<text x="113.6" y="195.5">2</text>
<text x="181.1" y="195.5">3</text>
<text x="248.6" y="195.5">4</text>
</g>
<g font-size="2.1" fill="#800000">
<text x="27.5" y="28.7">P</text>
<text x="173.1" y="28.7">Us</text>
<text x="210.7" y="29.9">VCC</text>
<text x="231.9" y="29.9">VU+</text>
<text x="27.3" y="33.5">N</text>
<text x="248.3" y="35.7">G1</text>
<text x="140.1" y="40.5">+15V</text>
<text x="197.5" y="38.1">G1'</text>
<text x="232.1" y="44">VU-</text>
<text x="248.3" y="47.5">E1</text>
<text x="119" y="52.2">+5V</text>
<text x="210.7" y="48.7">VCC</text>
<text x="231.9" y="48.7">VV+</text>
<text x="197.5" y="56.9">G3'</text>
<text x="248.3" y="54.5">G3</text>
<text x="232.1" y="62.8">VV-</text>
<text x="210.7" y="67.5">VCC</text>
<text x="231.6" y="67.5">VW+</text>
<text x="248.3" y="66.3">E1</text>
<text x="128.4" y="75.7">-15V</text>
<text x="197.5" y="75.7">G5'</text>
<text x="248.3" y="73.3">G5</text>
<text x="46.1" y="78.1">+5V</text>
<text x="128.4" y="82.7">24G</text>
<text x="231.9" y="81.5">VW-</text>
<text x="210.7" y="86.3">VCC</text>
<text x="232.6" y="86.3">V+</text>
<text x="248.3" y="85.1">E1</text>
<text x="128.4" y="94.5">+24V</text>
<text x="197.5" y="94.5">G2'</text>
<text x="248.3" y="92.1">G2</text>
<text x="55.3" y="101.5">VW-</text>
<text x="140.1" y="101.5">VU-</text>
<text x="232.8" y="100.3">V-</text>
<text x="210.7" y="105.1">VCC</text>
<text x="232.6" y="105.1">V+</text>
<text x="56.9" y="113.3">E5</text>
<text x="197.5" y="113.3">G4'</text>
<text x="248.3" y="110.9">G4</text>
<text x="20.5" y="116.8">+5V</text>
<text x="81.1" y="116.8">VW+</text>
<text x="114.3" y="116.8">VU+</text>
<text x="232.8" y="119.1">V-</text>
<text x="48.4" y="120.3">VCC</text>
<text x="57.1" y="120.3">V-</text>
<text x="140.1" y="120.3">VV-</text>
<text x="210.7" y="123.9">VCC</text>
<text x="232.6" y="123.9">V+</text>
<text x="248.3" y="129.7">G6</text>
<text x="82" y="135.6">V+</text>
<text x="114.3" y="135.6">VV+</text>
<text x="197.5" y="132.1">G6'</text>
<text x="232.8" y="137.9">V-</text>
<text x="165.1" y="140.3">P</text>
<text x="210.7" y="142.6">VCC</text>
<text x="232.6" y="142.6">V+</text>
<text x="79" y="148.5">+15V</text>
<text x="107.3" y="148.5">+15V</text>
<text x="135.5" y="148.5">+15V</text>
<text x="248.3" y="148.5">G7</text>
<text x="24.2" y="153.2">+24V</text>
<text x="25.1" y="155.5">24G</text>
<text x="55.5" y="155.5">+5V</text>
<text x="79" y="150.9">-15V</text>
<text x="88.4" y="153.2">IS1</text>
<text x="107.3" y="150.9">-15V</text>
<text x="116.7" y="153.2">IS2</text>
<text x="135.5" y="150.9">-15V</text>
<text x="144.9" y="153.2">IS3</text>
<text x="197.5" y="150.9">GB</text>
<text x="24.2" y="157.9">+15V</text>
<text x="26.6" y="160.3">Us</text>
<text x="55.5" y="160.3">+15V</text>
<text x="55.5" y="157.9">-15V</text>
<text x="63.5" y="161.4">P1</text>
<text x="78.1" y="161.4">P</text>
<text x="232.8" y="156.7">V-</text>
<text x="25.9" y="162.6">IS1</text>
<text x="25.9" y="164.9">IS3</text>
<text x="55.5" y="162.6">IS2</text>
<text x="55.5" y="167.3">G5'</text>
<text x="93.1" y="164.9">IGBT</text>
<text x="55.5" y="172">G1'</text>
<text x="55.5" y="169.6">G3'</text>
<text x="55.5" y="179">G2'</text>
<text x="55.5" y="176.7">G4'</text>
<text x="55.5" y="174.3">G6'</text>
<text x="25.9" y="181.4">GB</text>
<text x="93.1" y="181.4">+15V</text>
</g>
<g font-size="2.1" fill="#000080">
<text x="38.6" y="26.9">R8</text>
<text x="97.4" y="26.6">T1</text>
<text x="148.8" y="25.2">D13</text>
<text x="160.9" y="26.9">R31</text>
<text x="219.6" y="29.9">U4</text>
<text x="38.6" y="30.6">11R</text>
<text x="65.1" y="34.4">R10</text>
<text x="88.6" y="32">R9</text>
<text x="88.6" y="34.1">33K/2W</text>
<text x="148.8" y="32">2U7N</text>
<text x="160.9" y="30.3">150R</text>
<text x="172.6" y="34.1">C12</text>
<text x="217.3" y="32.3">1</text>
<text x="217.3" y="34.6">2</text>
<text x="231.4" y="34.6">7</text>
<text x="231.4" y="32.3">8</text>
<text x="236.1" y="33.9">R15</text>
<text x="65.1" y="36.5">270K</text>
<text x="83.1" y="36.9">C8</text>
<text x="106.5" y="36.9">D15</text>
<text x="127.9" y="38.6">330u/25V</text>
<text x="130.3" y="36.5">C11</text>
<text x="172.6" y="36.3">153</text>
<text x="205.6" y="36.3">R21</text>
<text x="205.6" y="40">300R</text>
<text x="217.3" y="36.9">3</text>
<text x="217.3" y="39.3">4</text>
<text x="231.4" y="39.3">5</text>
<text x="231.4" y="36.9">6</text>
<text x="236.1" y="37.6">100R</text>
<text x="246.2" y="39.3">R41</text>
<text x="246.2" y="41.7">7.5K</text>
<text x="65.1" y="44">R7</text>
<text x="65.1" y="46.3">270K</text>
<text x="83.1" y="43.8">103Z</text>
<text x="90.3" y="43.5">D4</text>
<text x="90.3" y="45.6">DIODE</text>
<text x="106.5" y="43.8">2U7N</text>
<text x="219.6" y="44">TLP250</text>
<text x="80.9" y="50.6">D1</text>
<text x="106.5" y="48.7">D12</text>
<text x="217.3" y="51.1">1</text>
<text x="217.3" y="53.4">2</text>
<text x="219.6" y="48.7">U5</text>
<text x="231.4" y="53.4">7</text>
<text x="231.4" y="51.1">8</text>
<text x="236.1" y="52.7">R16</text>
<text x="52.7" y="60">C2</text>
<text x="57.4" y="57.6">C2717</text>
<text x="59.8" y="55.5">Q1</text>
<text x="106.5" y="55.5">2U7N</text>
<text x="106.8" y="59.7">680u/10V</text>
<text x="109.1" y="57.6">C5</text>
<text x="205.6" y="55">R22</text>
<text x="205.6" y="58.8">300R</text>
<text x="217.3" y="55.7">3</text>
<text x="217.3" y="58.1">4</text>
<text x="231.4" y="58.1">5</text>
<text x="231.4" y="55.7">6</text>
<text x="236.1" y="56.4">100R</text>
<text x="246.2" y="58.1">R40</text>
<text x="36" y="63.9">Q2</text>
<text x="52.7" y="62.1">333</text>
<text x="90.3" y="64.6">C3507</text>
<text x="92.6" y="62.5">Q3</text>
<text x="219.6" y="62.8">TLP250</text>
<text x="246.2" y="60.5">7.5K</text>
<text x="55.7" y="71.9">R26</text>
<text x="73.8" y="67">D10</text>
<text x="80.9" y="67">C5</text>
<text x="80.9" y="69.1">224</text>
<text x="120.9" y="71.7">C4</text>
<text x="217.3" y="69.8">1</text>
<text x="219.6" y="67.5">U6</text>
<text x="231.4" y="69.8">8</text>
<text x="236.1" y="71.5">R17</text>
<text x="33.9" y="76.1">R3</text>
<text x="38.4" y="73.1">PC817</text>
<text x="55.7" y="74">392R</text>
<text x="72.2" y="74.3">R1</text>
<text x="72.2" y="76.4">68R</text>
<text x="106.5" y="72.2">D14</text>
<text x="118.5" y="73.8">82u/25V</text>
<text x="205.6" y="73.8">R23</text>
<text x="205.6" y="77.6">300R</text>
<text x="217.3" y="72.2">2</text>
<text x="217.3" y="74.5">3</text>
<text x="217.3" y="76.9">4</text>
<text x="231.4" y="76.9">5</text>
<text x="231.4" y="74.5">6</text>
<text x="231.4" y="72.2">7</text>
<text x="236.1" y="75.2">100R</text>
<text x="246.2" y="76.9">R39</text>
<text x="33.9" y="79.7">33R</text>
<text x="33.9" y="83.2">R5</text>
<text x="66.5" y="79.2">D8</text>
<text x="106.5" y="79">2U7N</text>
<text x="219.6" y="81.5">TLP250</text>
<text x="246.2" y="79.2">7.5K</text>
<text x="33.9" y="86.7">1K</text>
<text x="43.9" y="88.4">R4</text>
<text x="80.7" y="88.6">D2</text>
<text x="126.3" y="86">R27</text>
<text x="126.3" y="88.2">10K</text>
<text x="217.3" y="88.6">1</text>
<text x="219.6" y="86.3">U7</text>
<text x="231.4" y="88.6">8</text>
<text x="36.2" y="92.8">C7</text>
<text x="36.2" y="94.9">155</text>
<text x="43.9" y="90.5">1K</text>
<text x="52.7" y="94.9">R2</text>
<text x="64.2" y="95.7">D3</text>
<text x="80.7" y="90.7">C3</text>
<text x="106.5" y="90.9">D16</text>
<text x="116.2" y="92.6">330u/35V</text>
<text x="118.5" y="90.5">C9</text>
<text x="205.6" y="92.6">R24</text>
<text x="217.3" y="90.9">2</text>
<text x="217.3" y="93.3">3</text>
<text x="217.3" y="95.7">4</text>
<text x="231.4" y="95.7">5</text>
<text x="231.4" y="93.3">6</text>
<text x="231.4" y="90.9">7</text>
<text x="236.1" y="90.3">R20</text>
<text x="236.1" y="94">100R</text>
<text x="246.2" y="95.7">R38</text>
<text x="31.5" y="100.1">U1</text>
<text x="43.9" y="100.1">R6</text>
<text x="52.7" y="98.5">33R</text>
<text x="104.1" y="97.8">2U7N</text>
<text x="205.6" y="96.4">300R</text>
<text x="219.6" y="100.3">TLP250</text>
<text x="246.2" y="98">7.5K</text>
<text x="31.5" y="102.7">TL431</text>
<text x="43.9" y="102.2">1K</text>
<text x="64.4" y="107.2">C20</text>
<text x="73.6" y="104.8">D8</text>
<text x="73.6" y="107.2">10V</text>
<text x="85.6" y="106.9">C16</text>
<text x="118.5" y="104.6">C14</text>
<text x="118.5" y="106.7">56u/35V</text>
<text x="130" y="107.2">D6</text>
<text x="139.7" y="107.2">C18</text>
<text x="217.3" y="107.4">1</text>
<text x="219.6" y="105.1">U8</text>
<text x="231.4" y="107.4">8</text>
<text x="62.1" y="111.9">120u/16V</text>
<text x="73.8" y="111.4">R32</text>
<text x="85.6" y="109.1">56u/35V</text>
<text x="92.5" y="112.1">D18</text>
<text x="106.5" y="109.7">D20</text>
<text x="118.5" y="111.4">R34</text>
<text x="130" y="109.5">10V</text>
<text x="139.7" y="109.5">120u/16V</text>
<text x="205.6" y="111.4">R25</text>
<text x="217.3" y="109.7">2</text>
<text x="217.3" y="112.1">3</text>
<text x="231.4" y="112.1">6</text>
<text x="231.4" y="109.7">7</text>
<text x="236.1" y="109.1">R19</text>
<text x="236.1" y="112.8">100R</text>
<text x="31.5" y="114.5">Q4</text>
<text x="31.5" y="116.8">A1048</text>
<text x="73.8" y="115.2">1.5K</text>
<text x="92.5" y="116.6">2U7N</text>
<text x="104.1" y="116.6">2U7N</text>
<text x="118.5" y="115.2">1.5K</text>
<text x="205.6" y="115.2">300R</text>
<text x="217.3" y="114.5">4</text>
<text x="219.6" y="119.1">TLP250</text>
<text x="231.4" y="114.5">5</text>
<text x="246.2" y="114.5">R37</text>
<text x="246.2" y="116.8">7.5K</text>
<text x="46.3" y="123.9">R11</text>
<text x="73.6" y="123.6">D9</text>
<text x="73.6" y="125.9">10V</text>
<text x="85.6" y="125.7">C17</text>
<text x="118.5" y="123.4">C15</text>
<text x="118.5" y="125.5">56u/35V</text>
<text x="130" y="125.9">D7</text>
<text x="139.7" y="125.9">C19</text>
<text x="219.6" y="123.9">U3</text>
<text x="24.5" y="127.9">R30</text>
<text x="24.5" y="131.6">300R</text>
<text x="46.3" y="126.2">5.1K</text>
<text x="62.1" y="130.7">120u/16V</text>
<text x="64.4" y="128.3">C21</text>
<text x="73.8" y="130.1">R31</text>
<text x="85.6" y="127.9">56u/35V</text>
<text x="92.5" y="130.9">D17</text>
<text x="106.5" y="128.5">D19</text>
<text x="118.5" y="130.1">R33</text>
<text x="130" y="128.3">10V</text>
<text x="139.7" y="128.3">120u/16V</text>
<text x="205.6" y="130.1">R14</text>
<text x="217.3" y="126.2">1</text>
<text x="217.3" y="128.5">2</text>
<text x="217.3" y="130.9">3</text>
<text x="231.4" y="130.9">6</text>
<text x="231.4" y="128.5">7</text>
<text x="231.4" y="126.2">8</text>
<text x="236.1" y="127.9">R18</text>
<text x="236.1" y="131.6">100R</text>
<text x="34.5" y="133.2">R29</text>
<text x="34.5" y="135.6">20R</text>
<text x="73.8" y="134">680R</text>
<text x="92.5" y="135.3">2U7N</text>
<text x="104.1" y="135.3">2U7N</text>
<text x="118.5" y="134">1.5K</text>
<text x="205.6" y="134">300R</text>
<text x="217.3" y="133.2">4</text>
<text x="219.6" y="137.9">TLP250</text>
<text x="231.4" y="133.2">5</text>
<text x="246.2" y="133.2">R36</text>
<text x="246.2" y="135.6">7.5K</text>
<text x="40.7" y="138.2">D5</text>
<text x="219.6" y="142.6">U2</text>
<text x="36.2" y="149.7">CN1</text>
<text x="40.7" y="144.7">3.6V</text>
<text x="205.6" y="148.9">R12</text>
<text x="217.3" y="145">1</text>
<text x="217.3" y="147.3">2</text>
<text x="217.3" y="149.7">3</text>
<text x="231.4" y="149.7">6</text>
<text x="231.4" y="147.3">7</text>
<text x="231.4" y="145">8</text>
<text x="236.1" y="146.7">R13</text>
<text x="169.8" y="154.1">CHARGE</text>
<text x="172.1" y="151.8">DS1</text>
<text x="205.6" y="152.8">300R</text>
<text x="217.3" y="152">4</text>
<text x="231.4" y="152">5</text>
<text x="236.1" y="150.4">100R</text>
<text x="246.2" y="152">R35</text>
<text x="246.2" y="154.4">7.5K</text>
<text x="166.3" y="159.1">R43</text>
<text x="166.3" y="161.4">100K</text>
<text x="219.6" y="156.7">TLP250</text>
<text x="69.2" y="163.1">R45</text>
<text x="69.2" y="166.8">20SP15</text>
<text x="80.7" y="162.6">FU1</text>
<text x="80.7" y="167.3">15A</text>
<text x="68.9" y="171.3">MC1</text>
<text x="166.3" y="170.8">R42</text>
<text x="166.3" y="173.2">100K</text>
<text x="80.9" y="179.5">R44</text>
<text x="80.9" y="183.2">68R</text>
<text x="262" y="192">李和明</text>
</g>
</svg>
